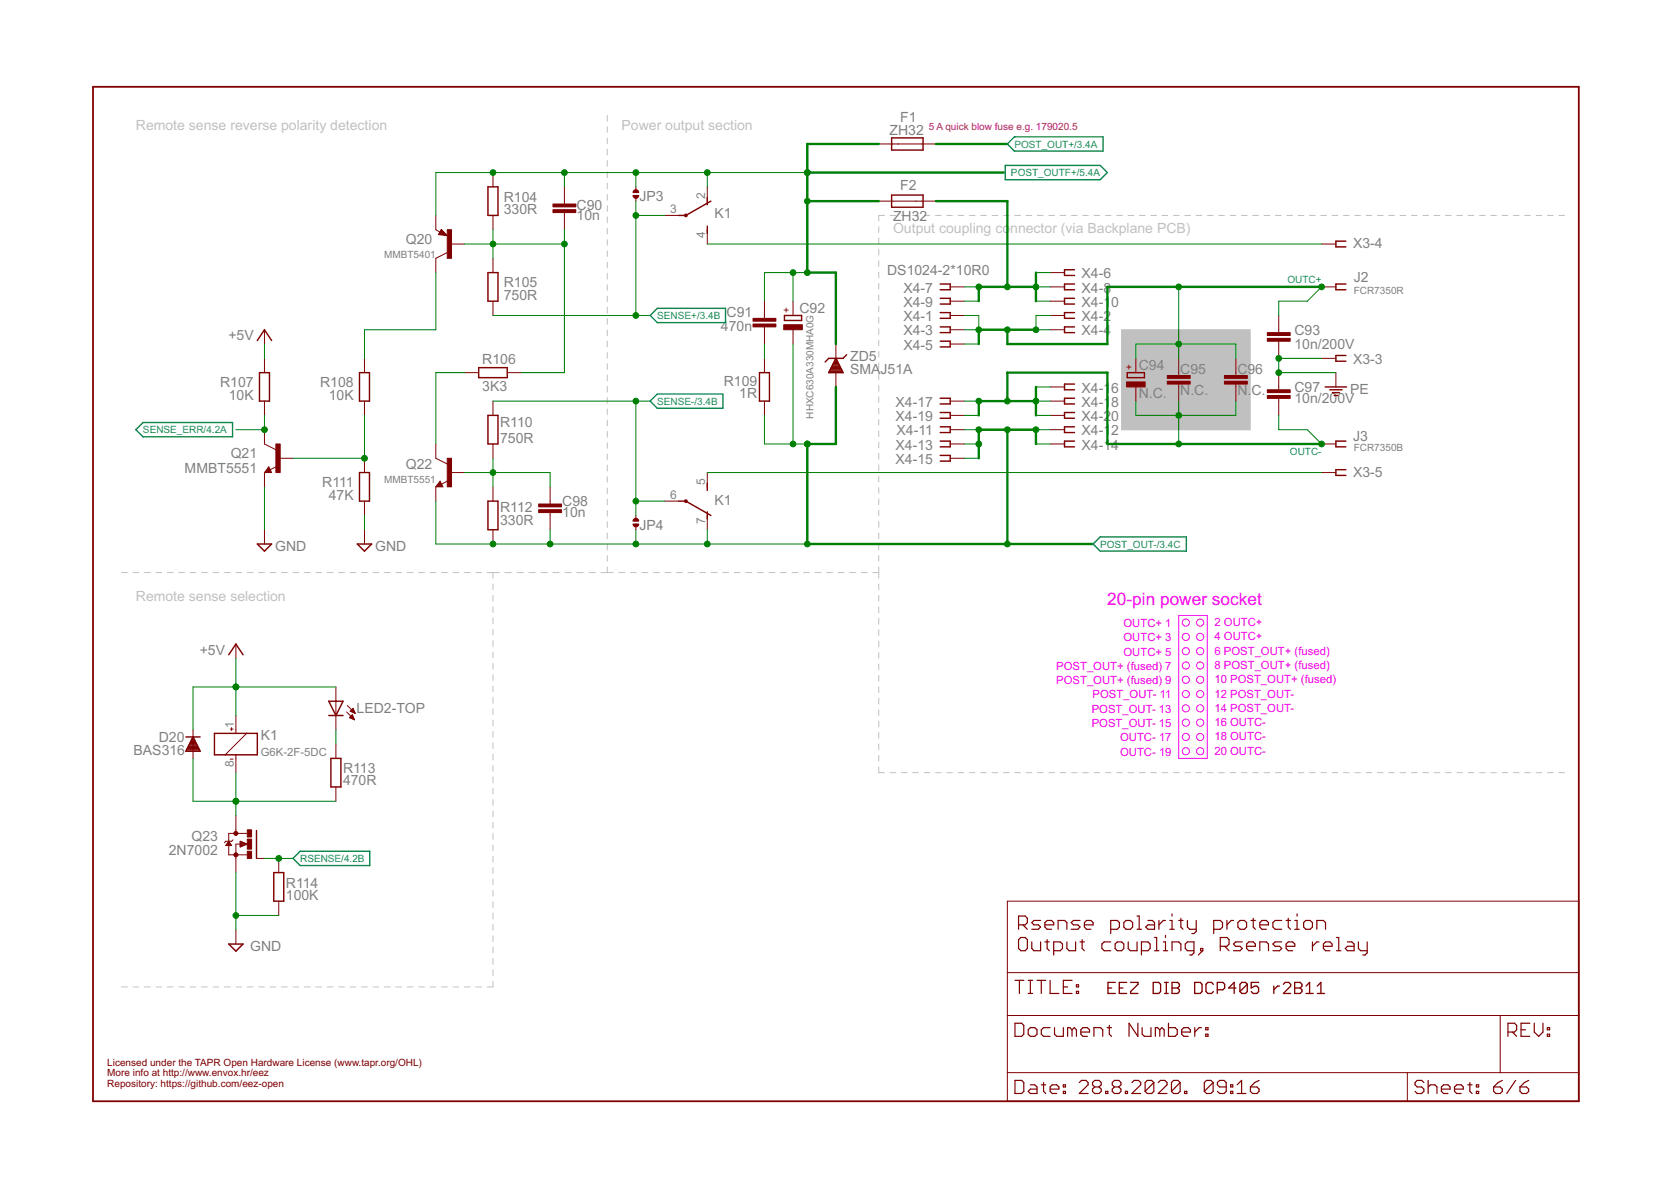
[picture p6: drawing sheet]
<svg xmlns="http://www.w3.org/2000/svg" width="297mm" height="210mm" viewBox="0 0 297 210" stroke-linecap="round" stroke-linejoin="round" font-family="sans-serif">
<g fill="none" stroke="#c0c0c0" stroke-width=".18">
<path d="M107.9 20.5v1M107.9 22.5v1M107.9 24.5v1M107.9 26.5v1M107.9 28.5v1M107.9 30.5v1.1M107.9 32.6v.9M107.9 34.6v1M107.9 36.6v1M107.9 38.6v1M157.2 38.3h-1v1M158.2 38.3h1"/>
<path d="M160.2 38.3h1M162.2 38.3h1.1M164.3 38.3h1M166.3 38.3h1M168.3 38.3h1M170.3 38.3h1M172.3 38.3h1M174.3 38.3h1M176.4 38.3h1M178.4 38.3h1M180.4 38.3h1M182.4 38.3h1"/>
<path d="M184.4 38.3h1M186.4 38.3h1.1M188.4 38.3h1.1M190.5 38.3h1M192.5 38.3h1M194.5 38.3h1M196.5 38.3h1M198.5 38.3h1M200.5 38.3h1M202.5 38.3h1.1M204.6 38.3h1M206.6 38.3h1"/>
<path d="M208.6 38.3h1M210.6 38.3h1M212.6 38.3h1M214.6 38.3h1M216.6 38.3h1.1M218.7 38.3h1M220.7 38.3h1M222.7 38.3h1M224.7 38.3h1M226.7 38.3h1M228.7 38.3h1M230.8 38.3h1"/>
<path d="M232.8 38.3h1M234.8 38.3h1M236.8 38.3h1M238.8 38.3h1M240.8 38.3h1.1M242.8 38.3h1.1M244.9 38.3h1M246.9 38.3h1M248.9 38.3h1M250.9 38.3h1M252.9 38.3h1M254.9 38.3h1"/>
<path d="M256.9 38.3h1.1M259 38.3h1M261 38.3h1M263 38.3h1M265 38.3h1M267 38.3h1M269 38.3h1M271 38.3h1.1M273.1 38.3h1M275.1 38.3h1M277.1 38.3h1M107.9 40.6v1"/>
<path d="M107.9 42.6v1M107.9 44.6v1M107.9 46.6v1M107.9 48.6v1M107.9 50.6v1M107.9 52.6v1M107.9 54.6v1M107.9 56.6v1M107.9 58.6v1M156.2 40.3v1M156.2 42.3v1M156.2 44.3v1"/>
<path d="M156.2 46.4v1M156.2 48.4v1M156.2 50.4v1M156.2 52.4v1M156.2 54.4v1M156.2 56.4v1M156.2 58.4v1.1M107.9 60.6v1M107.9 62.7v.9M107.9 64.6v1.1M107.9 66.7v1M107.9 68.7v1"/>
<path d="M107.9 70.7v1M107.9 72.7v1M107.9 74.7v1M107.9 76.7v1M107.9 78.7v1M156.2 60.5v1M156.2 62.5v1M156.2 64.5v1M156.2 66.5v1M156.2 68.5v1M156.2 70.5v1M156.2 72.5v1.1"/>
<path d="M156.2 74.6v1M156.2 76.6v1M156.2 78.6v1M107.9 80.7v1M107.9 82.7v1M107.9 84.7v1M107.9 86.7v1M107.9 88.7v1M107.9 90.7v1M107.9 92.7v1M107.9 94.7v1.1M107.9 96.8v1"/>
<path d="M107.9 98.8v1M156.2 80.6v1M156.2 82.6v1M156.2 84.6v1.1M156.2 86.7v1M156.2 88.7v1M156.2 90.7v1M156.2 92.7v1M156.2 94.7v1M156.2 96.7v1M156.2 98.7v1.1M21.6 101.8h1"/>
<path d="M23.6 101.8h1.1M25.7 101.8h1M27.7 101.8h1M29.7 101.8h1.1M31.8 101.8h1M33.8 101.8h1M35.8 101.8h1.1M37.9 101.8h1M39.9 101.8h1M41.9 101.8h1M44 101.8h1M46 101.8h1"/>
<path d="M48 101.8h1M50 101.8h1.1M52.1 101.8h1M54.1 101.8h1M56.1 101.8h1.1M58.2 101.8h1M60.2 101.8h1M62.2 101.8h1.1M64.3 101.8h1M66.3 101.8h1M68.3 101.8h1.1M70.4 101.8h1"/>
<path d="M72.4 101.8h1M74.4 101.8h1.1M76.5 101.8h1M78.5 101.8h1M80.5 101.8h1.1M82.5 101.8h1.1M84.6 101.8h1M86.6 101.8h2.2M87.6 101.8v1M87.6 103.8v1M87.6 105.8v1M87.6 107.8v1"/>
<path d="M87.6 109.8v1M87.6 111.9v1M87.6 113.9v1M87.6 115.9v1M87.6 117.9v1M87.6 119.9v1M89.8 101.8h1.1M91.9 101.8h1.1M94 101.8h1.2M96.2 101.8h1.1M98.3 101.8h1.1M100.4 101.8h1.2"/>
<path d="M102.6 101.8h1.1M104.7 101.8h1.1M106.8 101.8h2.2M107.9 100.8v1M110 101.8h1.1M112.1 101.8h1M114.1 101.8h1.1M116.2 101.8h1M118.2 101.8h1.1M120.3 101.8h1M122.3 101.8h1.1M124.4 101.8h1"/>
<path d="M126.4 101.8h1.1M128.5 101.8h1M130.5 101.8h1.1M132.6 101.8h1M134.6 101.8h1.1M136.7 101.8h1M138.7 101.8h1.1M140.8 101.8h1M142.8 101.8h1.1M144.9 101.8h1M146.9 101.8h1.1M149 101.8h1.1"/>
<path d="M151 101.8h1.1M153.1 101.8h1.1M155.2 101.8h1M156.2 100.8v2M156.2 103.8v1M156.2 105.8v1.1M156.2 107.9v1M156.2 109.9v1M156.2 111.9v1M156.2 114v1M156.2 116v1M156.2 118v1"/>
<path d="M87.6 121.9v1.1M87.6 124v1M87.6 126v1M87.6 128v1M87.6 130v1M87.6 132v1.1M87.6 134v1.1M87.6 136.1v1M87.6 138.1v1M156.2 120.1v1M156.2 122.1v1M156.2 124.1v1"/>
<path d="M156.2 126.1v1.1M156.2 128.2v1M156.2 130.2v1M156.2 132.2v1.1M156.2 134.3v1M156.2 136.3v1h1M158.2 137.3h1M160.2 137.3h1M162.2 137.3h1.1M164.3 137.3h1M166.3 137.3h1M168.3 137.3h1"/>
<path d="M170.3 137.3h1M172.3 137.3h1M174.3 137.3h1M176.4 137.3h1M178.4 137.3h1M180.4 137.3h1M182.4 137.3h1M184.4 137.3h1M186.4 137.3h1.1M188.4 137.3h1.1M190.5 137.3h1M192.5 137.3h1"/>
<path d="M194.5 137.3h1M196.5 137.3h1M198.5 137.3h1M200.5 137.3h1M202.5 137.3h1.1M204.6 137.3h1M206.6 137.3h1M208.6 137.3h1M210.6 137.3h1M212.6 137.3h1M214.6 137.3h1M216.6 137.3h1.1"/>
<path d="M218.7 137.3h1M220.7 137.3h1M222.7 137.3h1M224.7 137.3h1M226.7 137.3h1M228.7 137.3h1M230.8 137.3h1M232.8 137.3h1M234.8 137.3h1M236.8 137.3h1M238.8 137.3h1M240.8 137.3h1.1"/>
<path d="M242.8 137.3h1.1M244.9 137.3h1M246.9 137.3h1M248.9 137.3h1M250.9 137.3h1M252.9 137.3h1M254.9 137.3h1M256.9 137.3h1.1M259 137.3h1M261 137.3h1M263 137.3h1M265 137.3h1"/>
<path d="M267 137.3h1M269 137.3h1M271 137.3h1.1M273.1 137.3h1M275.1 137.3h1M277.1 137.3h1M87.6 140.1v1M87.6 142.1v1M87.6 144.1v1.1M87.6 146.2v1M87.6 148.2v1M87.6 150.2v1"/>
<path d="M87.6 152.2v1M87.6 154.2v1M87.6 156.2v1M87.6 158.3v1M21.6 175.4h1M23.6 175.4h1.1M25.7 175.4h1M27.7 175.4h1M29.7 175.4h1.1M31.8 175.4h1M33.8 175.4h1M35.8 175.4h1.1"/>
<path d="M37.9 175.4h1M39.9 175.4h1M41.9 175.4h1M44 175.4h1M46 175.4h1M48 175.4h1M50 175.4h1.1M52.1 175.4h1M54.1 175.4h1M56.1 175.4h1.1M58.2 175.4h1M60.2 175.4h1"/>
<path d="M62.2 175.4h1.1M64.3 175.4h1M66.3 175.4h1M68.3 175.4h1.1M70.4 175.4h1M72.4 175.4h1M74.4 175.4h1.1M76.5 175.4h1M78.5 175.4h1M80.5 175.4h1.1M82.5 175.4h1.1M84.6 175.4h1"/>
<path d="M87.6 160.3v1M87.6 162.3v1M87.6 164.3v1M87.6 166.3v1M87.6 168.3v1.1M87.6 170.4v1M87.6 172.4v1M87.6 174.4v1h-1"/>
</g>
<path d="M199.4 58.6h22.8v17.8h-22.8z" fill="#c0c0c0" stroke="#c0c0c0" stroke-width=".18"/>
<g fill="none" stroke="#800000" stroke-width=".21">
<path d="M180.4 174.2h1.6M181.1 164.4h1.1l.4-.4v-.8l-.4-.4h-1.1v2.4M181.1 167l.4-.4h.7l.4 .4v1.6l-.4 .4h-.7l-.4-.4zM181.2 174.2v2.4M181.8 164.4l.8 .8M182.8 174.2h.8M182.8 176.6h.8M183.2 174.2v2.4M183.4 167.4v1.2l.4 .4h1.2v-1.6M184.3 174.2h1.6M185 163.6h-1.2l-.4 .4 .4 .4h.8l.4 .4-.4 .4h-1.2M185.1 174.2v2.4"/>
<path d="M185.7 164.4h1.6v-.4l-.4-.4h-.8l-.4 .4v.8l.4 .4h.8M185.7 167.4h.8M186.1 167v1.6l.4 .4M186.7 174.2v2.4h1.5M187.3 169h1.2l.4-.4v-.8l-.4-.4h-1.2v2.3M188.1 165.2v-1.6h1.2l.4 .4v1.2M189 175.4h.8M189.7 167.4v1.2l.3 .4h1.2v-1.6M190.6 174.2h-1.6v2.4h1.6M191.3 176.2h.4v.4h-.4zM191.3 175h.4v.4h-.4zM192 163.6h-1.2l-.4 .4 .4 .4h.8l.4 .4-.4 .4h-1.2"/>
<path d="M192 167.4h.8M192.4 167v1.6l.4 .4M192.8 164.4h1.5v-.4l-.4-.4h-.8l-.3 .4v.8l.3 .4h.8M197.4 165.2h1.2l.4-.4v-.8l-.4-.4h-1.2v2.3M197.4 167.4h-1.1l-.4 .4v.8l.4 .4h1.1M198.2 167.8l.4-.4h.8l.4 .4v.8l-.4 .4h-.8l-.4-.4zM199.8 164l.4-.4h.7l.4 .4v.8l-.4 .4h-.7l-.4-.4zM200.6 167.4v1.2l.3 .4h1.2v-1.6M202.1 162.8h.4v2.4M202.1 165.2h.8M202.9 169h1.2l.3-.4v-.8l-.3-.4h-1.2v2.3M204.1 163.6h.8l.3 .4v1.2h-1.1l-.4-.4 .4-.4h1.1"/>
<path d="M205.2 166.6h.4v2.4M205.2 169h.8M206 163.6v1.6M206.8 169h.8M206.8 167.4h.4v1.6M207.2 163.6h-.4l-.8 .8M207.2 166.2v.4M208 165.2h.7M208 163.6h.3v1.6M208.3 162.4v.4M208.3 169v-1.6h1.2l.4 .4v1.2M209.5 163.6h.8"/>
<path d="M209.9 163.2v1.6l.4 .4M211.1 163.6v1.2l.4 .4h1.1M212.2 169h-1.1l-.4-.4v-.8l.4-.4h1.1v2l-.3 .3h-.4M212.6 163.6v1.9l-.4 .4h-.3M213.4 168.6h.4v.4h-.4zM213.8 169l-.8 .7M215.8 165.2h1.1l.4-.4v-.8l-.4-.4h-1.1v2.3M216.9 168.2h1.2l.4-.4v-.8l-.4-.4h-1.2v2.4M217.7 168.2l.8 .8M218.1 163.6v1.6M219.3 163.6h-.4l-.8 .8M220 164l.4-.4h.8l.4 .4v.8l-.4 .4h-.8l-.4-.4z"/>
<path d="M220.8 167.4h-1.2l-.3 .4 .3 .4h.8l.4 .4-.4 .4h-1.1M221.6 168.2h1.6v-.4l-.4-.4h-.8l-.4 .4v.8l.4 .4h.8M222.4 163.6h.8M222.8 163.2v1.6l.4 .4M223.9 164.4h1.6v-.4l-.4-.4h-.8l-.4 .4v.8l.4 .4h.8M223.9 169v-1.6h1.2l.4 .4v1.2M227.8 163.6h-1.1l-.4 .4v.8l.4 .4h1.1M227.8 167.4h-1.1l-.4 .4 .4 .4h.8l.3 .4-.3 .4h-1.2M228.6 163.6h.8M228.6 168.2h1.6v-.4l-.4-.4h-.8l-.4 .4v.8l.4 .4h.8M229 163.2v1.6l.4 .4M230.2 165.2h.7"/>
<path d="M230.2 163.6h.4v1.6M230.6 162.4v.4M231.7 164l.4-.4h.8l.4 .4v.8l-.4 .4h-.8l-.4-.4zM233.3 167.4v1.6M234.1 165.2v-1.6h1.1l.4 .4v1.2M234.5 167.4h-.4l-.8 .8M235.2 168.2h1.6v-.4l-.4-.4h-.8l-.4 .4v.8l.4 .4h.8M237.6 166.6h.4v2.4M237.6 169h.8M239.5 167.4h.8l.4 .4v1.2h-1.2l-.4-.4 .4-.4h1.2M241.5 167.4v1.2l.4 .4h1.1M243 167.4v2l-.3 .3h-.4"/>
<path d="M180.4 181.9h1.2l.4 .3v1.6l-.4 .4h-1.2zM180.4 192h1.2l.4 .4v1.6l-.4 .4h-1.2zM182.8 183l.4-.4h.7l.4 .4v.8l-.4 .4h-.7l-.4-.4zM183.2 192.8h.7l.4 .4v1.2h-1.1l-.4-.4 .4-.4h1.1M185.1 192.8h.8M185.5 192.4v1.6l.4 .4M186.7 193.6h1.5v-.4l-.4-.4h-.8l-.3 .4v.8l.3 .4h.8M186.7 182.6h-1.2l-.4 .4v.8l.4 .4h1.2M187.5 182.6v1.2l.3 .4h1.2v-1.6M189 194h.4v.4h-.4zM189 192.8h.4v.4h-.4zM190.6 183l-.4-.4h-.4v1.6"/>
<path d="M190.6 183l.4-.4 .3 .4v1.2M190.6 183v1.2M191.9 192.4l.4-.4h.7l.4 .4v.4l-1.5 1.6h1.5M192.1 183.4h1.6v-.4l-.4-.4h-.8l-.4 .4v.8l.4 .4h.8M194.5 184.2v-1.6h1.1l.4 .4v1.2M194.6 193.2l-.4 .4v.4l.4 .4h.8l.3-.4v-.4l-.3-.4M194.6 193.2l-.4-.4v-.4l.4-.4h.8l.3 .4v.4l-.3 .4M194.6 193.2h.8M196.5 194h.4v.4h-.4zM196.8 182.6h.8M197.2 182.2v1.6l.4 .4M198.1 193.2l-.4 .4v.4l.4 .4h.8l.4-.4v-.4l-.4-.4"/>
<path d="M198.1 193.2l-.4-.4v-.4l.4-.4h.8l.4 .4v.4l-.4 .4M198.1 193.2h.8M200 194h.4v.4h-.4zM201.2 192.4l.4-.4h.8l.4 .4v.4l-1.6 1.6h1.6M202.3 181.9v2.3l-1.6-2.3v2.3M203 182.6v1.2l.4 .4h1.2v-1.6M205.1 192.4v1.6l-.4 .4h-.8l-.3-.4M205.1 192.4l-.4-.4h-.8l-.3 .4v1.6M205.1 192.4l-1.5 1.6M205.9 192.4l.4-.4h.8l.4 .4v.4l-1.6 1.6h1.6M206.2 183l-.4-.4h-.4v1.6M206.2 183v1.2"/>
<path d="M206.2 183l.3-.4 .4 .4v1.2M207.7 181.9v2.3h1.2l.4-.4v-.8l-.4-.4h-1.2M209.8 192.4v1.6l-.4 .4h-.8l-.4-.4M209.8 192.4l-.4-.4h-.8l-.4 .4v1.6M209.8 192.4l-1.6 1.6M210.1 183.4h1.5v-.4l-.4-.4h-.8l-.3 .4v.8l.3 .4h.8M210.6 194h.4v.4h-.4zM212.4 182.6v1.6M213.6 182.6h-.4l-.8 .8M214.3 183.8h.4v.4h-.4zM214.3 182.6h.4v.4h-.4zM215.6 192.4v1.6l-.4 .4h-.7l-.4-.4"/>
<path d="M215.6 192.4l-.4-.4h-.7l-.4 .4v1.6M215.6 192.4l-1.5 1.6M218 193.2h-1.2l-.4-.4v-.4l.4-.4h.8l.4 .4v1.6l-.4 .4h-.8l-.4-.4M218.8 194h.3v.4h-.3zM218.8 192.8h.3v.4h-.3zM219.9 194.4h1.6M219.9 192.8l.8-.8v2.4M222.3 193.2h1.1l.4 .4v.4l-.4 .4h-.7l-.4-.4zM223.8 192l-.8 .4-.7 .8M253.1 192.4l-.4-.4h-.8l-.4 .4v.4l.4 .4h.8l.4 .4v.4l-.4 .4h-.8l-.4-.4M253.9 193.2l.4-.4h.8l.3 .4v1.2M253.9 192v2.4"/>
<path d="M256.2 193.6h1.6v-.4l-.4-.4h-.8l-.4 .4v.8l.4 .4h.8M258.6 193.6h1.5v-.4l-.4-.4h-.7l-.4 .4v.8l.4 .4h.7M260.9 192.8h.8M261.3 192.4v1.6l.4 .4M262.4 194h.4v.4h-.4zM262.4 192.8h.4v.4h-.4zM265.5 193.2h1.2l.4 .4v.4l-.4 .4h-.8l-.4-.4zM267.1 192l-.8 .4-.8 .8M268.1 183.4h1.1l.4-.4v-.8l-.4-.3h-1.1v2.3M268.8 183.4l.8 .8M269.4 192l-1.6 2.4M270.2 193.2h1.2l.3 .4v.4l-.3 .4h-.8l-.4-.4z"/>
<path d="M270.4 183h.8M271.7 192l-.7 .4-.8 .8M271.9 181.9h-1.5v2.3h1.5M272.7 181.9v1.5l.8 .8 .8-.8v-1.5M275.1 183.8h.4v.4h-.4zM275.1 182.6h.4v.4h-.4z"/>
</g>
<path d="M16.5 15.4h264.1v180.3h-264.1z" fill="none" stroke="#800000" stroke-width=".32"/>
<g fill="none" stroke="#800000" stroke-width=".18">
<path d="M77.5 38.3v2.5l.7 .5M87.6 30.7v2.5M87.6 38.3v2.5M100.3 33.2v3.1M100.3 37.8v3M113 33.2v.8M113 35v.8M118.1 38.3h2.5M125.7 33.2v2.6M156.2 25.6h10.2M156.2 35.8h10.2M47 58.6v2.6"/>
<path d="M78.4 40.8l1.1 1.1-1.6-.2zM79.5 44.9l-2 1v2.6M80 43.4h2.5M87.6 45.9v2.6M87.6 53.5v2.6M125.7 40.8v2.6M135.9 53.5v3.1M135.9 58.1v3.1M141 53.5v2.6M141 58.6v2.6M168.9 51h2.5M168.9 56.1h2.5"/>
<path d="M168.9 58.6h2.5M168.9 53.5h2.5M186.7 51h2.5M186.7 56.1h2.5M186.7 58.6h2.5M186.7 48.5h2.5M186.7 53.5h2.5M227.3 56.1v3M234.9 43.4h2.6M234.9 51h2.6M47 76.4v2.5l2 1M47 63.7v2.5"/>
<path d="M47 71.3v2.5M64.8 63.7v2.5M64.8 71.3v2.5M77.5 78.9v2.5l2 1.1M82.5 66.2h2.6M87.6 71.3v2.5M87.6 78.9v2.5M90.2 66.2h2.5M135.9 63.7v2.5M135.9 71.3v2.5M148.6 61.2v2.5M148.6 66.2v2.6"/>
<path d="M168.9 78.9h2.5M168.9 61.2h2.5M168.9 76.4h2.5M168.9 71.3h2.5M168.9 73.8h2.5M186.7 78.9h2.5M186.7 76.4h2.5M186.7 68.8h2.5M186.7 71.3h2.5M186.7 73.8h2.5M201.9 63.7v2.5M201.9 68.8v2.5"/>
<path d="M209.5 63.7v3M209.5 68.3v3M219.7 63.7v3M219.7 68.3v3M227.3 60.6v3.1M227.3 66.2v3.1M227.3 70.8v3M234.9 78.9h2.6M234.9 63.7h2.6M237.5 66.2v2.6M47 84v2.5M47 94.1v2.6"/>
<path d="M47.8 83l.5 1h-1.3zM49.2 82.9l-1.2 .6M49.6 81.4h2.5M64.8 81.4v2.6M64.8 89.1v2.5M64.8 94.1v2.6M77.5 86.5v2.6M78.2 85.5l.5 1h-1.2zM79.7 85.4l-1.2 .6M80 84h2.5M87.6 86.5v2.6M87.6 94.1v2.6"/>
<path d="M97.8 86.5v3.1M97.8 91.1v3M113 91.6v.8M113 93.4v.7M118.1 89.1h2.5M125.7 84v2.5M125.7 91.6v2.5M168.9 81.4h2.5M234.9 84h2.6M41.9 114.5v2.5M34.3 129.7v5.1M40.9 129.6h.5"/>
<path d="M40.9 134.9h.5M41.2 129.3v.5M41.9 127.2v3.1M41.9 134.2v3.1M43.8 130.3l-3.8 3.9M59.7 122.1v7.6M59.7 132.2v2.6M59.7 139.9v2.5M61.6 126.5l1.4 1.4M61.7 125.4l1.4 1.4M62.2 127.6h.7M62.2 127.5h.6"/>
<path d="M62.3 126.4l.5-.5 .3 .9M62.3 126.4l.8 .4M62.3 126.4h.6M62.3 127.3h.5M62.4 126.3h.5M62.4 127.2h.3M62.5 126.5h.5M62.5 127.7h.4M62.5 126.1h.3M62.6 127.1h.1M62.6 127l.4 .9-.9-.3zM62.6 126h.2"/>
<path d="M62.7 126.6h.4M62.8 127.8h.2M63 126.7h.1M40.2 150.3h.9M40.2 150.1h.9M40.3 150h.7M40.4 149.9h.5M40.5 149.8h.3M40.6 149.6h.1M40.7 149.5l.5 .8h-1zM41.4 149.3l-.2 .2h-1l-.3 .3M41.9 144.9v3.2"/>
<path d="M42.7 149.5l1.3 .5-1.3 .5zM42.7 150.5h.1M42.7 150.4h.4M42.7 150.3h.7M42.7 150.1h1M42.7 150h1.2M42.7 149.9h.9M42.7 149.8h.6M42.7 149.6h.4M42.7 149.5h.1M42.8 150h-.9v5.1M43.9 148.1h-3.2v3.8h3.3"/>
<path d="M45.6 152.6h1.4M49.6 152.6v2.5M41.9 165.2v2.6M49.6 160.2v2.5M179.1 160.2h101.5v35.5h-101.5zM179.1 172.9h101.5M179.1 180.5h101.5M179.1 190.6h101.5M250.2 190.6v5.1M266.7 180.5v10.1"/>
</g>
<g fill="none" stroke="#800000" stroke-width=".23">
<path d="M197 175.6h.6M198.3 174.6h-1.3v2h1.3M199 175.6h.6M200.3 174.6h-1.3v2h1.3M201 174.6h1.3v.3l-1.3 1.3v.4h1.3M205 174.6h1l.3 .3v1.3l-.3 .4h-1zM207 174.6h.7M207 176.6h.7M207.3 174.6v2M208.3 174.6h1l.4 .3v.4l-.4 .3 .4 .3v.3l-.4 .4h-1zM208.3 175.6h1M212.4 174.6h1l.3 .3v1.3l-.3 .4h-1z"/>
<path d="M215.7 174.9l-.3-.3h-.7l-.3 .3v1.3l.3 .4h.7l.3-.4M216.4 175.9h1l.3-.3v-.7l-.3-.3h-1v2M219.7 175.6h-1.3l1-1v2M221.7 174.9l-.3-.3h-.7l-.3 .3v1.3M221.7 174.9v1.3l-.3 .4h-.7l-.3-.4M221.7 174.9l-1.3 1.3M223.7 174.6h-1.3v1l.7-.3h.3l.3 .3v.6l-.3 .4h-.6l-.4-.4M226.4 175.3v1.3M227.4 175.3h-.3l-.7 .6M228.1 174.9l.4-.3h.6l.3 .3v.4l-1.3 1.3h1.3M230.1 174.6h1l.3 .3v.4l-.3 .3 .3 .3v.3l-.3 .4h-1zM230.1 175.6h1"/>
<path d="M232.2 176.6h1.2M232.2 175.3l.6-.7v2M234.2 176.6h1.3M234.2 175.3l.6-.7v2"/>
</g>
<g fill="none" stroke="#800000" stroke-width=".25">
<path d="M86.7 33.2h1.8v5.1h-1.8zM125.7 35.1v1.3M126.4 35.8l-4.5 2.5h-1.3M158.5 24.5h5.6v2.2h-5.6zM158.5 34.7h5.6v2.1h-5.6zM78.5 41.5h.4l-.4-.3-.3 .4 1 .1-.7-.7-.4 .6M86.7 48.5h1.8v5h-1.8zM125.7 40.2v1.3M139.4 56.1h3.1v.9h-3.1zM167.1 50.5h1.8v1h-1.8M167.1 55.6h1.8v1h-1.8M167.1 53h1.8v1h-1.8"/>
<path d="M167.1 58.1h1.8v1h-1.8M191 50.5h-1.8v1h1.8M191 55.6h-1.8v1h1.8M191 47.9h-1.8v1.1h1.8M191 53h-1.8v1h1.8M191 58.1h-1.8v1h1.8M239.2 42.9h-1.7v1h1.7M239.2 50.5h-1.7v1h1.7M45.7 60.5l1.3-1.9 1.3 1.9M46.1 66.2h1.8v5.1h-1.8zM63.9 66.2h1.8v5.1h-1.8zM85.1 65.3h5.1v1.8h-5.1z"/>
<path d="M86.7 73.8h1.8v5.1h-1.8zM135 66.2h1.8v5.1h-1.8zM147.3 66.2h2.5M147.4 66h2.3M147.6 65.7h2M147.7 65.5h1.8M147.8 65.3h1.6M147.9 65.1h1.4M148 64.9h1.2M148.1 64.6h1M148.2 64.4h.7M148.3 64.2h.5"/>
<path d="M148.4 64h.3M148.5 63.8h.1M148.6 63.7l1.3 2.5h-2.6zM150.5 63.1l-.6 .6h-2.6l-.6 .6M167.1 78.4h1.8v1h-1.8M167.1 60.6h1.8v1.1h-1.8M167.1 70.8h1.8v1h-1.8M167.1 73.3h1.8v1h-1.8M167.1 75.9h1.8v1h-1.8M191 78.4h-1.8v1h1.8M191 68.3h-1.8v1h1.8M191 70.8h-1.8v1h1.8"/>
<path d="M191 73.3h-1.8v1h1.8M191 75.9h-1.8v1h1.8M200.4 66.2h3v.9h-3zM235.6 68.8h3.8M236.4 69.3h2.2M236.9 69.8h1.2M237.2 70.3h.6M239.2 78.4h-1.7v1h1.7M239.2 63.2h-1.7v1h1.7M45.7 96.7h2.6l-1.3 1.3zM47.8 83.5l-.2 .2h.4l-.2-.5-.5 .7h.7M63.5 96.7h2.6l-1.3 1.3z"/>
<path d="M63.9 84h1.8v5.1h-1.8zM78.2 86l-.1 .3h.4l-.3-.5-.5 .6h.8M86.7 89.1h1.8v5h-1.8zM120.6 89.1h1.3l4.5 2.5M125.7 85.9v1.3M125.7 91v1.2M167.1 80.9h1.8v1.1h-1.8M239.2 83.5h-1.7v1h1.7M40.7 116.4l1.2-1.9 1.3 1.9M33 131h2.6M33.1 133.3h2.4M33.3 133.1h2"/>
<path d="M33.4 132.8h1.8M33.5 132.6h1.6M33.6 132.4h1.4M33.7 132.2h1.2M33.8 132h1M33.9 131.7h.8M34 131.5h.6M34.1 131.3h.4M34.3 131.1h.1M34.3 131l1.3 2.5h-2.6zM38.1 130.3h7.6v3.9h-7.6zM58.4 124.6h2.6l-1.3 2.6z"/>
<path d="M58.4 127.2h2.6M58.8 134.8h1.8v5.1h-1.8zM45.6 147.6v5M48.7 155.1h1.7v5.1h-1.7zM40.7 167.8h2.5l-1.3 1.3z"/>
</g>
<g fill="#800000" stroke="#800000" stroke-width=".18">
<path d="M79.5 81.4h.8v5.1h-.8z"/>
<path d="M79.5 40.8h.8v5.1h-.8z"/>
<path d="M98.3 37.3h4.1v.5h-4.1z"/>
<path d="M98.3 36.3h4.1v.5h-4.1z"/>
<path d="M95.8 90.6h4v.5h-4z"/>
<path d="M95.8 89.6h4v.5h-4z"/>
<path d="M49 78.9h.8v5.1h-.8z"/>
<path d="M133.9 57.6h4v.5h-4z"/>
<path d="M133.9 56.6h4v.5h-4z"/>
<path d="M225.3 60.1h4v.5h-4z"/>
<path d="M225.3 59.1h4v.5h-4z"/>
<path d="M225.3 70.3h4v.5h-4z"/>
<path d="M225.3 69.3h4v.5h-4z"/>
<path d="M44 151.3h.7v1.3h-.7z"/>
<path d="M44 147.5h.7v1.3h-.7z"/>
<path d="M44 149.1h.7v1.8h-.7z"/>
<path d="M139.3 57.7h3.3v.9h-3.3z"/>
<path d="M200.3 67.9h3.3v.9h-3.3z"/>
<path d="M207.5 67.8h4.1v.5h-4.1z"/>
<path d="M207.5 66.7h4.1v.5h-4.1z"/>
<path d="M217.7 67.8h4v.5h-4z"/>
<path d="M217.7 66.7h4v.5h-4z"/>
</g>
<g fill="none" stroke="#800000" stroke-width=".42">
<circle cx="121.9" cy="38.3" r=".13"/>
<circle cx="121.9" cy="89.1" r=".13"/>
</g>
<g fill="#800000" stroke="#800000" stroke-width=".18">
<path d="M112.7 33.9l.3-.2v.5h-.5z" fill-rule="evenodd"/>
<path d="M113 33.7l.4 .2 .1 .3h-.5z" fill-rule="evenodd"/>
<path d="M113 34.7h.5v.3l-.5 .2z" fill-rule="evenodd"/>
<path d="M112.5 34.7h.5v.5l-.3-.1z" fill-rule="evenodd"/>
<path d="M112.7 92.3l.3-.2v.5h-.5z" fill-rule="evenodd"/>
<path d="M113 92.1l.4 .2 .1 .3h-.5z" fill-rule="evenodd"/>
<path d="M113 93.1h.5v.3l-.5 .2z" fill-rule="evenodd"/>
<path d="M112.5 93.1h.5v.5l-.3-.1z" fill-rule="evenodd"/>
<circle cx="41.9" cy="148.1" r=".36"/>
<circle cx="41.9" cy="151.9" r=".36"/>
</g>
<g fill="none" stroke="#008000" stroke-width=".18">
<path d="M100.3 30.7v2.5M113 38.3h5.1M113 30.7v2.5M113 35.8v20.3M125.7 30.7v2.5M143.5 30.7h-66v7.6M77.5 48.5v10.1h-12.7v5.1M82.5 43.4h17.8M87.6 40.8v5.1M87.6 56.1h28M100.3 40.8v25.4h-7.6M125.7 43.4h109.2"/>
<path d="M141 48.5v5M143.5 48.5h-7.6v5M171.4 56.1h2.6v2.5h-2.6M171.4 51h2.6M171.4 53.5h2.6M184.1 51h2.6M184.1 53.5h2.6M184.1 48.5h2.6M186.7 56.1h-2.6v2.5h2.6M209.5 51v12.7M234.9 51l-2.5 2.5h-5.1v2.6M47 61.2v2.5"/>
<path d="M47 73.8v2.6h-5.1M64.8 73.8v7.6h-12.7M82.5 66.2h-5v12.7M87.6 71.3h28M113 71.3v20.3M135.9 73.8v5.1h7.6M135.9 61.2v2.5M141 61.2v17.7M171.4 71.3h2.6M171.4 76.4h2.6M171.4 78.9h2.6M171.4 61.2h2.6"/>
<path d="M171.4 73.8h2.6M184.1 71.3h2.6M184.1 76.4h2.6M184.1 78.9h2.6M184.1 73.8h2.6M184.1 68.8h2.6M201.9 63.7v-2.5h17.8v2.5M201.9 71.3v2.5h17.8v-2.5M209.5 71.3v7.6M227.3 73.8v2.6h5.1l2.5 2.5M234.9 63.7h-7.6v2.5h10.2M47 86.5v7.6"/>
<path d="M64.8 91.6v2.5M77.5 89.1v7.6h66M82.5 84h15.3v2.5M87.6 81.4v5.1M97.8 94.1v2.6M113 94.1v2.6M113 89.1h5.1M125.7 84h109.2M125.7 94.1v2.6M171.4 81.4h2.6M41.9 117v10.2M34.3 134.8v7.6h25.4"/>
<path d="M41.9 137.3v7.6M59.7 122.1h-25.4v7.6M59.7 129.7v2.5M41.9 155.1v10.1M47 152.6h5.1M41.9 162.7h7.7"/>
</g>
<g fill="#008000" stroke="#008000" stroke-width=".18">
<circle cx="41.9" cy="122.1" r=".51"/>
<circle cx="87.6" cy="43.4" r=".51"/>
<circle cx="100.3" cy="43.4" r=".51"/>
<circle cx="113" cy="56.1" r=".51"/>
<circle cx="113" cy="38.3" r=".51"/>
<circle cx="87.6" cy="84" r=".51"/>
<circle cx="113" cy="71.3" r=".51"/>
<circle cx="113" cy="89.1" r=".51"/>
<circle cx="184.1" cy="76.4" r=".51"/>
<circle cx="174" cy="76.4" r=".51"/>
<circle cx="174" cy="78.9" r=".51"/>
<circle cx="179.1" cy="76.4" r=".51"/>
<circle cx="143.5" cy="78.9" r=".51"/>
<circle cx="87.6" cy="96.7" r=".51"/>
<circle cx="97.8" cy="96.7" r=".51"/>
<circle cx="125.7" cy="96.7" r=".51"/>
<circle cx="143.5" cy="96.7" r=".51"/>
<circle cx="179.1" cy="96.7" r=".51"/>
<circle cx="141" cy="78.9" r=".51"/>
<circle cx="113" cy="96.7" r=".51"/>
<circle cx="47" cy="76.4" r=".51"/>
<circle cx="64.8" cy="81.4" r=".51"/>
<circle cx="227.3" cy="66.2" r=".51"/>
<circle cx="227.3" cy="63.7" r=".51"/>
<circle cx="49.6" cy="152.6" r=".51"/>
<circle cx="41.9" cy="142.4" r=".51"/>
<circle cx="41.9" cy="162.7" r=".51"/>
<circle cx="184.1" cy="51" r=".51"/>
<circle cx="179.1" cy="51" r=".51"/>
<circle cx="174" cy="51" r=".51"/>
<circle cx="184.1" cy="58.6" r=".51"/>
<circle cx="174" cy="58.6" r=".51"/>
<circle cx="209.5" cy="61.2" r=".51"/>
<circle cx="209.5" cy="51" r=".51"/>
<circle cx="234.9" cy="51" r=".51"/>
<circle cx="179.1" cy="58.6" r=".51"/>
<circle cx="184.1" cy="71.3" r=".51"/>
<circle cx="209.5" cy="73.8" r=".51"/>
<circle cx="209.5" cy="78.9" r=".51"/>
<circle cx="234.9" cy="78.9" r=".51"/>
<circle cx="179.1" cy="71.3" r=".51"/>
<circle cx="174" cy="71.3" r=".51"/>
<circle cx="87.6" cy="30.7" r=".51"/>
<circle cx="100.3" cy="30.7" r=".51"/>
<circle cx="143.5" cy="48.5" r=".51"/>
<circle cx="143.5" cy="30.7" r=".51"/>
<circle cx="125.7" cy="30.7" r=".51"/>
<circle cx="141" cy="48.5" r=".51"/>
<circle cx="113" cy="30.7" r=".51"/>
<circle cx="143.5" cy="35.8" r=".51"/>
</g>
<g fill="none" stroke="#008000" stroke-width=".42">
<path d="M143.5 35.8h12.7M143.5 30.7h34.9M156.2 25.6h-12.7v22.9h5.1v12.7M166.4 25.6h12.7M166.4 35.8h12.7v15.2M184.1 48.5v5M184.1 51h-10.1v2.5M184.1 58.6h-10.1v2.6M234.9 51h-38.1v10.2h-17.7v-2.6M148.6 68.8v10.1h-5.1v17.8h50.8M179.1 71.3v-5.1h17.7v12.7h38.1M179.1 76.4v20.3"/>
<path d="M184.1 78.9v-2.5h-10.1v5M184.1 68.8v5M184.1 71.3h-10.1v2.5"/>
</g>
<g fill="none" stroke="#f0f" stroke-width=".18">
<path d="M209.5 109.4h5.1v25.4h-5.1z"/>
<circle cx="210.8" cy="110.7" r=".64"/>
<circle cx="210.8" cy="113.2" r=".64"/>
<circle cx="210.8" cy="115.7" r=".64"/>
<circle cx="210.8" cy="118.3" r=".64"/>
<circle cx="213.3" cy="110.7" r=".64"/>
<circle cx="213.3" cy="118.3" r=".64"/>
<circle cx="213.3" cy="113.2" r=".64"/>
<circle cx="213.3" cy="115.7" r=".64"/>
<circle cx="210.8" cy="128.4" r=".64"/>
<circle cx="210.8" cy="120.8" r=".64"/>
<circle cx="210.8" cy="125.9" r=".64"/>
<circle cx="210.8" cy="123.4" r=".64"/>
<circle cx="210.8" cy="133.5" r=".64"/>
<circle cx="210.8" cy="131" r=".64"/>
<circle cx="213.3" cy="133.5" r=".64"/>
<circle cx="213.3" cy="125.9" r=".64"/>
<circle cx="213.3" cy="120.8" r=".64"/>
<circle cx="213.3" cy="123.4" r=".64"/>
<circle cx="213.3" cy="128.4" r=".64"/>
<circle cx="213.3" cy="131" r=".64"/>
</g>
<path d="M178.7 29.4h16.9l1.2 1.3-1.2 1.2h-16.9zM180.3 24.3h15.8v2.6h-15.8l-1.2-1.3zM115.6 56.1l1.2-1.3h12.2v2.5h-12.2zM24.2 76.4l1.2-1.3h15.9v2.5h-15.9zM115.6 71.3l1.2-1.3h11.7v2.6h-11.7zM194.3 96.7l1.3-1.3h15.3v2.6h-15.3zM53.4 151.3h12.3v2.5h-12.3l-1.3-1.2z" fill="none" stroke="#008080" stroke-width=".25"/>
<text font-size="3.1" fill="#f0f" x="196.8" y="107.5">20-pin power socket</text>
<g font-size="2.5" fill="#c0c0c0">
<text x="24.1" y="23.1">Remote sense reverse polarity detection</text>
<text x="110.5" y="23.1">Power output section</text>
<text x="158.7" y="41.5">Output coupling co</text>
<text x="179.6" y="41.5">nnector (via Backplane PCB)</text>
<text x="24.1" y="106.9">Remote sense selection</text>
</g>
<g font-size="2.5" fill="#808080">
<text x="160" y="21.7">F1</text>
<text x="158.1" y="24.1">ZH32</text>
<text x="89.5" y="35.9">R104</text>
<text x="113.7" y="35.7">JP3</text>
<text x="160" y="33.8">F2</text>
<text x="89.5" y="38">330R</text>
<text x="102.5" y="39.2">10n</text>
<text x="102.5" y="37.3">C90</text>
<text x="127" y="38.8">K1</text>
<text x="158.7" y="39.3">ZH32</text>
<text x="72.1" y="43.4">Q20</text>
<text x="240.5" y="44.1">X3-4</text>
<text x="89.5" y="53.3">750R</text>
<text x="89.5" y="51.1">R105</text>
<text x="157.7" y="49">DS1024-2*10R0</text>
<text x="160.6" y="52">X4-7</text>
<text x="192.3" y="49.5">X4-6</text>
<text x="192.3" y="52">X4-8</text>
<text x="240.6" y="50.1">J2</text>
<text x="128.2" y="58.9">470n</text>
<text x="129.2" y="56.3">C91</text>
<text x="142.1" y="55.6">C92</text>
<text x="160.6" y="57.1">X4-1</text>
<text x="160.6" y="59.6">X4-3</text>
<text x="160.6" y="54.5">X4-9</text>
<text x="192.3" y="57.1">X4-2</text>
<text x="192.3" y="59.6">X4-4</text>
<text x="192.3" y="54.5">X4-1</text>
<text x="197.5" y="54.5">0</text>
<text x="230.1" y="59.5">C93</text>
<text x="40.6" y="60.5">+5V</text>
<text x="85.7" y="64.7">R106</text>
<text x="151.1" y="64.2">ZD5</text>
<text x="160.6" y="62.2">X4-5</text>
<text x="202.4" y="65.7">C94</text>
<text x="230.1" y="62">10n/200V</text>
<text x="240.5" y="64.7">X3-3</text>
<text x="39.1" y="68.9">R107</text>
<text x="40.7" y="71">10K</text>
<text x="56.9" y="68.9">R108</text>
<text x="58.4" y="71">10K</text>
<text x="85.7" y="69.5">3K3</text>
<text x="128.7" y="68.5">R109</text>
<text x="131.4" y="70.8">1R</text>
<text x="151.1" y="66.5">SMAJ51A</text>
<text x="192.3" y="69.8">X4-1</text>
<text x="197.5" y="69.8">6</text>
<text x="202.4" y="70.8">N.C.</text>
<text x="209.8" y="70.3">N.C.</text>
<text x="209.8" y="66.5">C95</text>
<text x="219.9" y="70.3">N.</text>
<text x="219.9" y="66.5">C96</text>
<text x="222.4" y="70.3">C.</text>
<text x="230.1" y="71.6">10n/200V</text>
<text x="230.1" y="69.6">C97</text>
<text x="240" y="70">PE</text>
<text x="88.9" y="75.8">R110</text>
<text x="159.2" y="72.3">X4-17</text>
<text x="159.2" y="74.9">X4-19</text>
<text x="159.4" y="77.4">X4-11</text>
<text x="192.3" y="77.4">X4-1</text>
<text x="192.3" y="72.3">X4-1</text>
<text x="192.3" y="74.9">X4-2</text>
<text x="197.5" y="77.4">2</text>
<text x="197.5" y="72.3">8</text>
<text x="197.5" y="74.9">0</text>
<text x="32.8" y="84">MMBT5551</text>
<text x="41" y="81.5">Q21</text>
<text x="72.1" y="83.4">Q22</text>
<text x="88.9" y="78.7">750R</text>
<text x="159.2" y="79.9">X4-13</text>
<text x="159.2" y="82.5">X4-15</text>
<text x="192.3" y="79.9">X4-14</text>
<text x="240.5" y="78.4">J3</text>
<text x="57.3" y="86.6">R111</text>
<text x="58.4" y="88.8">47K</text>
<text x="100" y="90">C98</text>
<text x="127" y="89.7">K1</text>
<text x="240.5" y="84.8">X3-5</text>
<text x="88.9" y="93.3">330R</text>
<text x="88.9" y="91.1">R112</text>
<text x="100" y="91.9">10n</text>
<text x="113.7" y="94.2">JP4</text>
<text x="48.9" y="98">GND</text>
<text x="66.7" y="98">GND</text>
<text x="35.5" y="116.4">+5V</text>
<text x="28.2" y="132">D20</text>
<text x="46.4" y="131.6">K1</text>
<text x="63.4" y="126.7">LED2-TOP</text>
<text x="23.7" y="134.3">BAS316</text>
<text x="61" y="137.4">R113</text>
<text x="61" y="139.6">470R</text>
<text x="34" y="149.4">Q23</text>
<text x="30" y="151.9">2N7002</text>
<text x="50.8" y="159.9">100K</text>
<text x="50.8" y="157.7">R114</text>
<text x="44.5" y="169.1">GND</text>
</g>
<g font-size="2.1" fill="#808080">
<text x="125.4" y="35.4" transform="rotate(-90 125.4 35.4)">2</text>
<text x="119.1" y="37.9">3</text>
<text x="125.4" y="42.4" transform="rotate(-90 125.4 42.4)">4</text>
<text x="119.1" y="88.7">6</text>
<text x="125.4" y="86.2" transform="rotate(-90 125.4 86.2)">5</text>
<text x="125.4" y="93.2" transform="rotate(-90 125.4 93.2)">7</text>
<text x="41.6" y="129.3" transform="rotate(-90 41.6 129.3)">1</text>
<text x="41.6" y="136.3" transform="rotate(-90 41.6 136.3)">8</text>
</g>
<g font-size="2" fill="#f0f">
<text x="199.7" y="111.4">OUTC+ 1</text>
<text x="199.7" y="114">OUTC+ 3</text>
<text x="215.9" y="111.3">2 OUTC+</text>
<text x="215.9" y="113.8">4 OUTC+</text>
<text x="187.8" y="119.1">POST_OUT+ (fused) 7</text>
<text x="199.7" y="116.5">OUTC+ 5</text>
<text x="215.9" y="116.4">6 POST_OUT+ (fused)</text>
<text x="215.9" y="118.9">8 POST_OUT+ (fused)</text>
<text x="187.8" y="121.6">POST_OUT+ (fused) 9</text>
<text x="194.2" y="124.1">POST_OUT- 11</text>
<text x="215.9" y="121.5">10 POST_OUT+ (fused)</text>
<text x="215.9" y="124">12 POST_OUT-</text>
<text x="194.1" y="129.2">POST_OUT- 15</text>
<text x="194.1" y="126.7">POST_OUT- 13</text>
<text x="199.1" y="131.8">OUTC- 17</text>
<text x="215.9" y="129.1">16 OUTC-</text>
<text x="215.9" y="126.5">14 POST_OUT-</text>
<text x="215.9" y="131.6">18 OUTC-</text>
<text x="199.1" y="134.3">OUTC- 19</text>
<text x="215.9" y="134.1">20 OUTC-</text>
</g>
<text font-size="2" fill="#808080" x="46.4" y="134.4">G6K-2F-5DC</text>
<text font-size="1.8" fill="#800080" x="165.1" y="23.1">5 A quick blow fuse e.g. 179020.5</text>
<g font-size="1.8" fill="#008080">
<text x="180.3" y="26.2">POST_OUT+/3.4A</text>
<text x="179.7" y="31.3">POST_OUTF+/5.4A</text>
<text x="228.9" y="50.4">OUTC+</text>
<text x="116.8" y="56.7">SENSE+/3.4B</text>
<text x="116.8" y="71.9">SENSE-/3.4B</text>
<text x="25.4" y="77">SENSE_ERR/4.2A</text>
<text x="229.3" y="80.8">OUTC-</text>
<text x="195.6" y="97.3">POST_OUT-/3.4C</text>
<text x="53.4" y="153.2">RSENSE/4.2B</text>
</g>
<g font-size="1.8" fill="#808080">
<text x="68.3" y="45.9">MMBT5401</text>
<text x="240.6" y="52.3">FCR7350R</text>
<text x="144.6" y="74.4" transform="rotate(-90 144.6 74.4)">HHXC630A330MHA0G</text>
<text x="240.6" y="80.2">FCR7350B</text>
<text x="68.3" y="85.9">MMBT5551</text>
</g>
<g font-size="1.8" fill="#800000">
<text x="140.4" y="55.7" transform="rotate(-90 140.4 55.7)">+</text>
<text x="201.3" y="65.8" transform="rotate(-90 201.3 65.8)">+</text>
<text x="19.1" y="189.4">Licensed under the TAPR Open Hardware License (www.tapr.org/OHL)</text>
<text x="19.1" y="191.3">More info at http://www.envox.hr/eez</text>
<text x="19.1" y="193.2">Repository: https://github.com/eez-open</text>
</g>
</svg>
